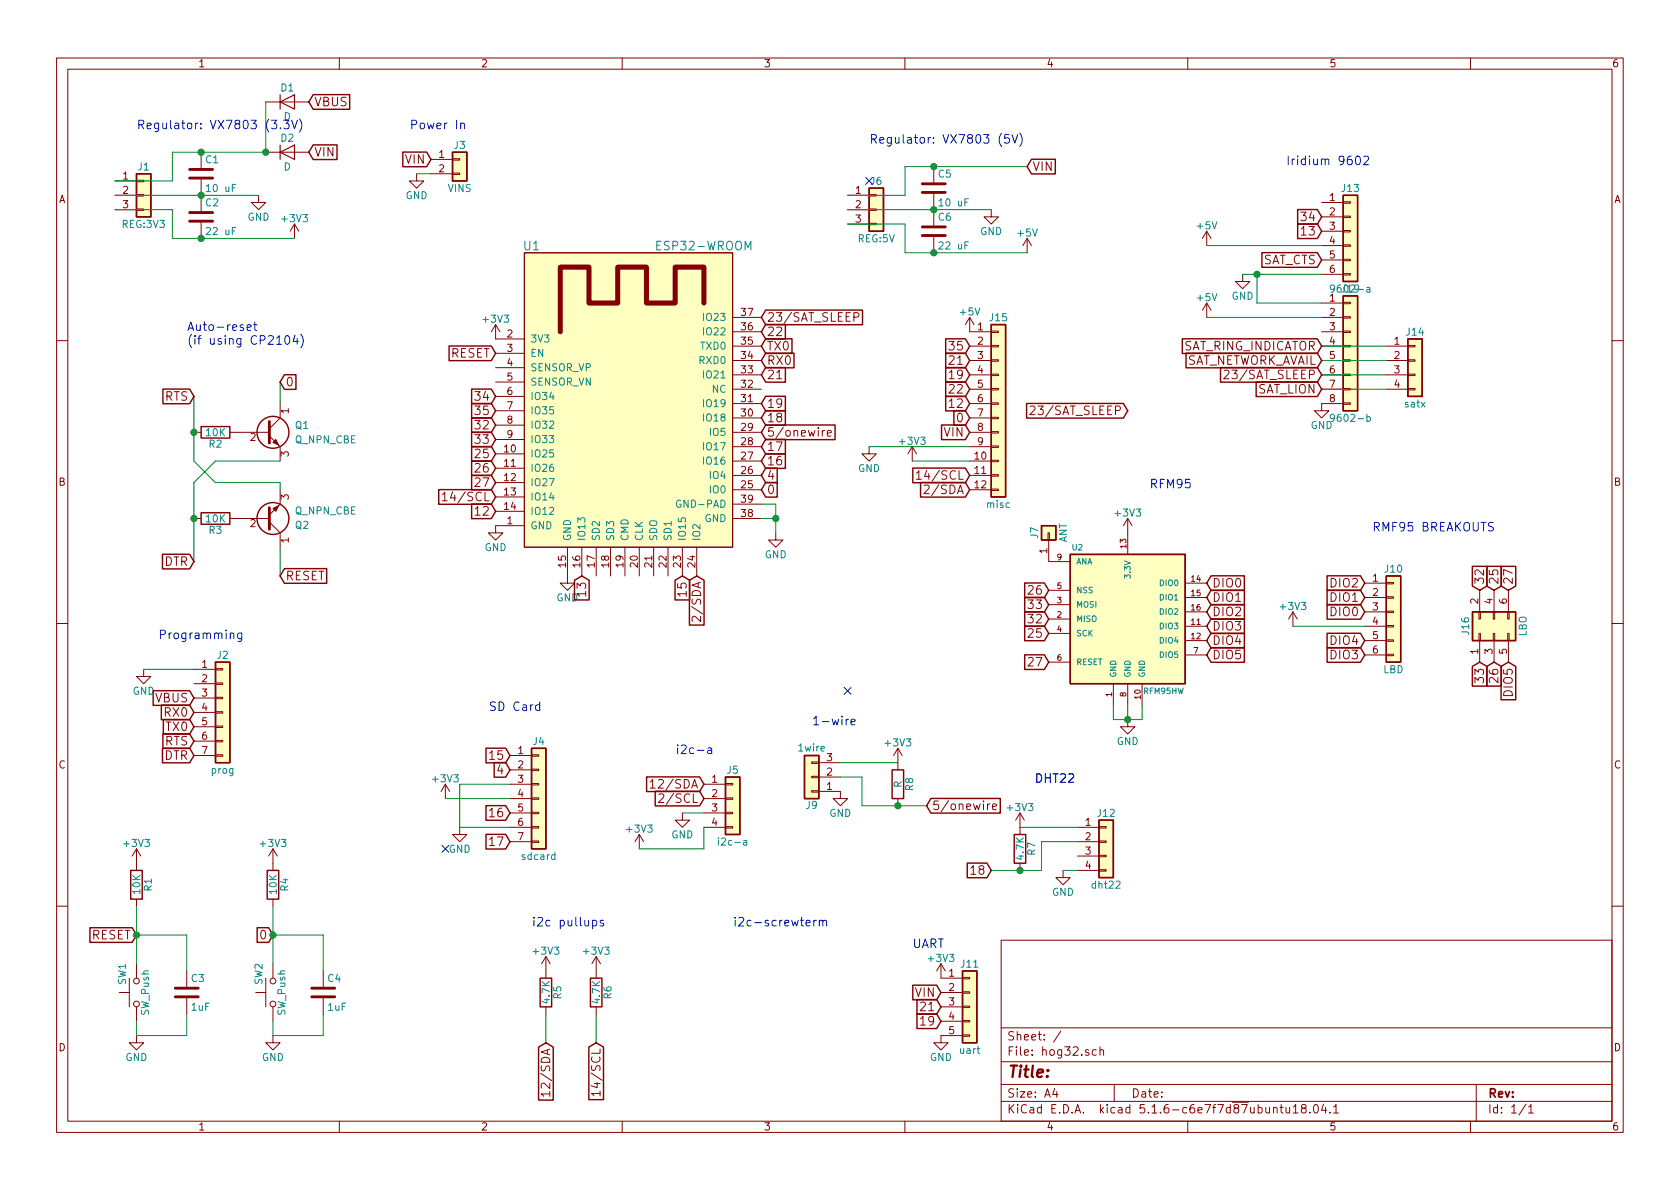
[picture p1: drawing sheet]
<svg xmlns="http://www.w3.org/2000/svg" width="297mm" height="210mm" viewBox="0 0 297 210" stroke-linecap="round" stroke-linejoin="round" font-family="sans-serif">
<g fill="none" stroke="#840000" stroke-width=".18">
<path d="M10 10.3h277v189.9h-277zM12 12.2h273v186.1h-273zM47 18h7.6M60 10.3v1.9M110 10.3v1.9M160 10.3v1.9M210 10.3v1.9M260 10.3v1.9M20.3 34.5h3.8M20.3 37.1h3.8M20.3 32h3.8M24.1 37h1.3v.2h-1.3z"/>
<path d="M24.1 34.4h1.3v.3h-1.3zM24.1 31.9h1.3v.2h-1.3zM35.6 26.9v2.8M35.6 31.7v5.6M35.6 39.4v2.8M45.7 34.5v1.3h1.3l-1.3 1.3-1.3-1.3h1.3M47 26.9h7.6M52.1 39.6l-.8 1.3M52.1 39.6v2.6M52.1 39.6l.7 1.3M73.7 30.7v1.3h1.2l-1.2 1.3-1.3-1.3h1.3M76.2 28.2h3.8"/>
<path d="M76.2 30.7h3.8M80 30.6h1.3v.3h-1.3zM80 28.1h1.3v.2h-1.3zM149.9 34.5h3.8M149.9 37.1h3.8M149.9 39.6h3.8M153.7 39.5h1.2v.2h-1.2zM153.7 37h1.2v.2h-1.2zM153.7 34.4h1.2v.3h-1.2zM165.1 29.5v2.8M165.1 34.3v5.6M175.3 37.1v1.2h1.2l-1.2 1.3-1.3-1.3h1.3"/>
<path d="M233.7 35.8h3.8M233.7 38.3h3.8M237.5 38.2h1.3v.3h-1.3zM237.5 35.7h1.3v.2h-1.3zM87.6 57.4v2.5h5.1M87.6 57.4l-.7 1.3M87.6 57.4l.8 1.3M92.7 44.7h36.8v52.1h-36.8zM129.5 56.1h5.1M129.5 58.7h5.1M151 56.1l.7-.1 .2-.2-.1-.4-.2-.1h-.6v1.5M165.1 41.9v2.8"/>
<path d="M171.4 56.1v2.6h3.9M171.4 56.1l-.7 1.3M171.4 56.1l.8 1.3M175.3 58.5h1.2v.3h-1.2zM181.6 42.2l-.8 1.2M181.6 42.2v2.5M181.6 42.2l.8 1.2M213.4 40.9l-.8 1.3M213.4 40.9v2.5M213.4 53.6v2.5M213.4 40.9l.7 1.3M213.4 53.6l-.8 1.3"/>
<path d="M213.4 53.6l.7 1.3M219.7 48.5v1.3h1.3l-1.3 1.2-1.3-1.2h1.3M233.7 40.9h3.8M233.7 43.4h3.8M233.7 46h3.8M233.7 48.5h3.8M233.7 53.6h3.8M233.7 56.1h3.8M233.7 58.7h3.8M237.5 48.4h1.3v.2h-1.3zM237.5 45.8h1.3v.3h-1.3zM237.5 43.3h1.3v.3h-1.3z"/>
<path d="M237.5 40.8h1.3v.2h-1.3zM237.5 58.5h1.3v.3h-1.3zM237.5 56h1.3v.3h-1.3zM237.5 53.5h1.3v.2h-1.3zM10 60.2h2M34.3 76.4h1.3M40.6 76.4h7M47.6 77.1l1.9 1.9v2.5M49.5 71.4v2.5l-1.9 1.9M87.6 62.5h5.1M87.6 65h5.1M87.6 67.6h5.1"/>
<path d="M87.6 70.1h5.1M87.6 72.6h5.1M87.6 75.2h5.1M87.6 77.7h5.1M129.5 61.2h5.1M129.5 63.7h5.1M129.5 66.3h5.1M129.5 68.8h5.1M129.5 71.4h5.1M129.5 73.9h5.1M129.5 76.4h5.1M129.5 79h5.1"/>
<path d="M145.8 76.1l-.4 .3M146.3 76.6l.7-.1-.1-.3-.4-.1-.2 .2v.8h.6M153.7 79v1.3h1.2l-1.2 1.2-1.3-1.2h1.3M161.3 79l-.8 1.3M161.3 79v2.5M161.3 79l.8 1.3M171.4 61.2h3.9M171.4 63.7h3.9M171.4 66.3h3.9M171.4 68.8h3.9M171.4 71.4h3.9M171.4 73.9h3.9"/>
<path d="M171.4 76.4h3.9M171.4 79h3.9M175.3 78.9h1.2v.2h-1.2zM175.3 76.3h1.2v.3h-1.2zM175.3 73.8h1.2v.2h-1.2zM175.3 71.2h1.2v.3h-1.2zM175.3 68.7h1.2v.3h-1.2zM175.3 66.2h1.2v.2h-1.2zM175.3 63.6h1.2v.3h-1.2zM175.3 61.1h1.2v.2h-1.2zM182.1 71.9l.6-.1 .2 .1 .1 .3-.9 1.1h.9M216.4 65.6l.6-.1 .2 .1 .1 .3-.9 1.1h.9"/>
<path d="M233.7 61.2h3.8M233.7 63.7h3.8M233.7 66.3h3.8M233.7 68.8h3.8M237.5 71.2h1.3v.3h-1.3zM237.5 68.7h1.3v.3h-1.3zM237.5 66.2h1.3v.2h-1.3zM237.5 63.6h1.3v.3h-1.3zM237.5 61.1h1.3v.2h-1.3zM237.5 71.4h-3.8v1.2h1.2l-1.2 1.3-1.3-1.3h1.3M245.1 61.2h3.8M245.1 63.7h3.8"/>
<path d="M245.1 66.3h3.8M245.1 68.8h3.8M248.9 68.7h1.3v.3h-1.3zM248.9 66.2h1.3v.2h-1.3zM248.9 63.6h1.3v.3h-1.3zM248.9 61.1h1.3v.2h-1.3zM285 60.2h2M34.3 91.7h1.3M40.6 91.7h7M47.6 92.3l1.9 1.9v2.6M49.5 86.6v2.5l-1.9 2M78.2 87.5l.4-.5v1.6"/>
<path d="M78.2 88.6h.9M87.6 80.3h5.1M87.6 82.8h5.1M87.6 85.3h5.1M87.6 87.9h5.1M87.6 90.4h5.1M92.7 93h-5.1v1.2h1.3l-1.3 1.3-1.2-1.3h1.2M100.3 96.8v6.3h1.3l-1.3 1.3-1.2-1.3h1.2M102.9 96.8v5M105.4 96.8v5M107.9 96.8v5M110.5 96.8v5"/>
<path d="M113 96.8v5M115.6 96.8v5M118.1 96.8v5M120.6 96.8v5M123.2 96.8v5M129.5 81.5h5.1M129.5 84.1h5.1M129.5 86.6h5.1M129.5 91.7h5.1M129.5 89.1h5.1M137.2 94.2v1.3h1.2l-1.2 1.3-1.3-1.3h1.3M162 83.7l.5-.5v1.6"/>
<path d="M162 84.8h.9M163.4 85.9l.6-.1 .2 .1 .1 .3-1 1.1h1M171.4 81.5h3.9M171.4 84.1h3.9M171.4 86.6h3.9M175.3 86.5h1.2v.2h-1.2zM175.3 83.9h1.2v.3h-1.2zM175.3 81.4h1.2v.3h-1.2zM185.3 94.2h.2v1.3h-.2zM185.4 95.5v3.8h3.8M199.4 91.7l-.8 1.3M199.4 91.7v6.3"/>
<path d="M199.4 91.7l.8 1.3M10 110.3h2M25.4 118.4v1.2h1.3l-1.3 1.3-1.3-1.3h1.3M34.3 118.4h3.8M38.1 118.2h1.3v.3h-1.3zM123.9 109v1l-1.1-1-.3 .1-.1 .2 .1 .6M185.4 109.5h3.8M185.4 106.9h3.8M185.4 112h3.8M185.4 104.4h3.8M185.4 117.1h3.8M209.5 103.1h3.9"/>
<path d="M209.5 105.7h3.9M209.5 108.2h3.9M209.5 110.7h3.9M209.5 113.3h3.9M209.5 115.8h3.9M228.6 108.2l-.8 1.3M228.6 108.2v2.5M228.6 108.2l.8 1.3M241.3 103.1h3.8M241.3 105.7h3.8M241.3 108.2h3.8M241.3 110.7h3.8"/>
<path d="M241.3 113.3h3.8M241.3 115.8h3.8M245.1 115.7h1.3v.2h-1.3zM245.1 113.2h1.3v.2h-1.3zM245.1 110.6h1.3v.3h-1.3zM245.1 108.1h1.3v.2h-1.3zM245.1 105.5h1.3v.3h-1.3zM245.1 103h1.3v.2h-1.3zM261.5 112h.2v1.3h-.2zM261.5 108.2h.2v1.3h-.2zM261.6 104.4v3.8M261.6 113.3v3.8"/>
<path d="M264 112h.3v1.3h-.3zM264 108.2h.3v1.3h-.3zM264.2 104.4v3.8M264.2 113.3v3.8M266.6 112h.2v1.3h-.2zM266.6 108.2h.2v1.3h-.2zM266.7 104.4v3.8M266.7 113.3v3.8M285 110.3h2M34.3 133.6h3.8M34.3 120.9h3.8M34.3 123.4h3.8"/>
<path d="M34.3 126h3.8M34.3 128.5h3.8M34.3 131.1h3.8M38.1 133.5h1.3v.2h-1.3zM38.1 130.9h1.3v.3h-1.3zM38.1 128.4h1.3v.2h-1.3zM38.1 125.9h1.3v.2h-1.3zM38.1 123.3h1.3v.3h-1.3zM38.1 120.8h1.3v.2h-1.3zM78.7 138.7l-.7 1.2M78.7 138.7v2.5M78.7 138.7l.8 1.2"/>
<path d="M90.2 138.7h3.8M90.2 133.6h3.8M90.2 136.1h3.8M94 138.6h1.2v.2h-1.2zM94 136h1.2v.3h-1.2zM94 133.5h1.2v.2h-1.2zM115 138.3l.4-.5v1.6M115 139.4h.8M124.5 138.7h3.8M128.3 138.6h1.2v.2h-1.2zM143.5 134.7h1.3v.3h-1.3zM143.5 137.3h1.3v.2h-1.3z"/>
<path d="M143.5 139.8h1.3v.3h-1.3zM144.8 139.9h3.8v1.3h1.3l-1.3 1.3-1.3-1.3h1.3M144.8 137.4h3.8M144.8 134.9h3.8M158.7 132.3l-.7 1.3M158.7 132.3v3.8M158.7 132.3l.8 1.3M196.8 120.9v3.8M199.4 127.2v1.3h1.3l-1.3 1.3-1.3-1.3h1.3M199.4 120.9v3.8M201.9 120.9v3.8M24.1 150.1v3.8"/>
<path d="M24.1 159v1.3M24.1 150.1l-.7 1.3M24.1 150.1l.8 1.3M48.3 150.1l-.8 1.3M48.3 150.1v3.8M48.3 159v1.3M48.3 150.1l.7 1.3M81.3 146.3v1.3h1.2l-1.2 1.2-1.3-1.2h1.3M90.2 146.3h3.8M90.2 148.8h3.8M90.2 141.2h3.8M90.2 143.8h3.8"/>
<path d="M94 148.7h1.2v.3h-1.2zM94 146.2h1.2v.2h-1.2zM94 143.6h1.2v.3h-1.2zM94 141.1h1.2v.2h-1.2zM113 147.6l-.7 1.2M113 147.6v2.5M113 147.6l.8 1.2M116.5 140.5l.6-.1 .2 .1 .1 .3-1 1.1h1M120.6 143.8v1.2h1.3l-1.3 1.3-1.2-1.3h1.2M124.5 146.3h3.8M124.5 141.2h3.8M124.5 143.8h3.8"/>
<path d="M128.3 146.2h1.2v.2h-1.2zM128.3 143.6h1.2v.3h-1.2zM128.3 141.1h1.2v.2h-1.2zM158.7 141.2v1.3M175 142.2l-.4 .2M175.5 142.7l.7-.2-.1-.3h-.4l-.2 .2v.7h.6M180.3 143.8v3.8M180.3 152.6v1.3M180.3 143.8l-.7 1.2M180.3 143.8l.8 1.2M188 153.9v1.3h1.2l-1.2 1.3-1.3-1.3h1.3M190.5 146.3h3.8"/>
<path d="M190.5 148.8h3.8M190.5 151.4h3.8M190.5 153.9h3.8M194.3 153.8h1.3v.2h-1.3zM194.3 151.3h1.3v.2h-1.3zM194.3 148.7h1.3v.3h-1.3zM194.3 146.2h1.3v.2h-1.3zM10 160.2h2M21.1 175.5h1.8M22.9 173v5M24.1 170.4v2.6M24.1 178v2.6"/>
<path d="M33 171.7v2.8M33 176.5v2.8M45.2 175.5h1.8M47 173v5M48.3 170.4v2.6M48.3 178v2.6M57.1 171.7v2.8M57.1 176.5v2.8M96.5 169.2v3.8M96.5 178v1.3M96.5 169.2l-.7 1.2M96.5 169.2l.8 1.2"/>
<path d="M105.4 169.2v3.8M105.4 178v1.3M105.4 169.2l-.8 1.2M105.4 169.2l.8 1.2M166.4 170.4l-.8 1.3M166.4 170.4v2.6h3.8M166.4 170.4l.7 1.3M166.4 175.5h3.8M166.4 178h3.8M170.2 177.9h1.2v.3h-1.2zM170.2 175.4h1.2v.2h-1.2zM170.2 172.8h1.2v.3h-1.2z"/>
<path d="M177 166.3h108v32h-108zM285 160.2h2M24.1 183.1v1.3h1.3l-1.3 1.3-1.2-1.3h1.2M48.3 183.1v1.3h1.2l-1.2 1.3-1.3-1.3h1.3M60 198.3v1.9M97.2 193.4h-1.5l.4 .5M97.2 193v.9M106.1 193.4h-1.5l.4 .4M106.1 192.9v.9M110 198.3v1.9M160 198.3v1.9M166.4 180.6h3.8"/>
<path d="M170.2 183h1.2v.3h-1.2zM170.2 180.5h1.2v.2h-1.2zM170.2 183.1h-3.8v1.3h1.2l-1.2 1.3-1.3-1.3h1.3M177 194.8h108M177 191.8h108M177 187.8h108M177 181.8h108M186.5 192.5l-.4 1h1M186.8 193v1M187.6 182.3l-1.3 2M193.8 185.7l-.4-.1-.3 .3 .1 .6 .2 .1 .4-.1M194.5 185.7l.2-.1 .3 .1 .1 .9"/>
<path d="M194.5 185.1v1.5M197 191.8v3M210 198.3v1.9M225.2 196l.2-.2 .3 .1 .1 .9M226.3 195.8h.6M226.5 195.3v1.3l.4 .2M227.4 195.8l.1 .9 .3 .1 .2-.1M228 195.8v1M228.7 195.8l.4-.5v1.5M228.7 196.8h.8M230.4 196l-.3-.2v-.3a.48 .48 0 0 1 .8 0l-.1 .4-.7 .2v.4l.3 .3h.3l.2-.3v-.4l-.2-.1M231.6 196.7v.1"/>
<path d="M232.4 195.4l.2-.1a.8 .8 0 0 1 .5 .8 .8 .8 0 0 1-.5 .7 1 1 0 0 1-.2-1.4zM234 195.2l-.3 1.1h.9M234.4 195.8v1M235.2 196.7v.1M235.8 195.8l.4-.5v1.5M235.8 196.8h.9M260 198.3v1.9M261 191.8v6.5M269.8 195.2l-1.2 2M270.3 195.8l.4-.5v1.5M270.3 196.8h.8"/>
<circle cx="24.1" cy="173.5" r=".51"/>
<circle cx="24.1" cy="177.5" r=".51"/>
<circle cx="48.3" cy="173.5" r=".51"/>
<circle cx="48.3" cy="177.5" r=".51"/>
</g>
<g fill="#ffffc2" stroke="#ffffc2" stroke-width=".18">
<path d="M184.1 93h2.6v2.5h-2.6z"/>
<path d="M80 26.9h2.5v5.1h-2.5z"/>
<path d="M194.3 145h2.5v10.2h-2.5z"/>
<path d="M142.2 133.6h2.6v7.6h-2.6z"/>
<path d="M128.3 137.4h2.5v10.2h-2.5z"/>
<path d="M94 132.3h2.5v17.8h-2.5z"/>
<path d="M260.3 108.2h7.7v5.1h-7.7z"/>
<path d="M245.1 101.8h2.5v15.3h-2.5z"/>
<path d="M237.5 34.5h2.5v15.3h-2.5z"/>
<path d="M237.5 52.3h2.5v20.3h-2.5z"/>
<path d="M170.2 171.7h2.5v12.7h-2.5z"/>
<path d="M175.3 57.4h2.5v30.5h-2.5z"/>
<path d="M248.9 59.9h2.6v10.2h-2.6z"/>
<path d="M92.7 44.7h36.8v52.1h-36.8z"/>
<path d="M153.7 33.3h2.5v7.6h-2.5z"/>
<path d="M38.1 117.1h2.5v17.8h-2.5z"/>
<path d="M24.1 30.7h2.6v7.6h-2.6z"/>
<path d="M189.2 98h20.3v22.9h-20.3z"/>
</g>
<g fill="none" stroke="#840000" stroke-width=".25">
<path d="M55.4 16.7h6.4v2.6h-6.4l-.8-1.3zM24.1 30.7h2.6v7.6h-2.6zM55.4 25.6h4.2v2.6h-4.2l-.8-1.3zM71.2 26.9h4.2l.8 1.3-.8 1.3h-4.2zM80 26.9h2.5v5.1h-2.5zM153.7 33.3h2.5v7.6h-2.5zM182.4 28.2h4.2v2.6h-4.2l-.8-1.3zM229.4 39.6h3.5l.8 1.3-.8 1.3h-3.5zM229.4 37.1h3.5l.8 1.2-.8 1.3h-3.5zM237.5 34.5h2.5v15.3h-2.5zM135.4 54.8h17.1v2.6h-17.1l-.8-1.3zM135.4 57.4h3.5v2.6h-3.5l-.8-1.3z"/>
<path d="M135.4 59.9h4.6v2.6h-4.6l-.8-1.3zM167.2 59.9h3.5l.7 1.3-.7 1.3h-3.5zM175.3 57.4h2.5v30.5h-2.5zM209 59.9h23.9l.8 1.3-.8 1.3h-23.9zM223.1 44.7h9.8l.8 1.3-.8 1.3h-9.8zM237.5 52.3h2.5v20.3h-2.5zM248.9 59.9h2.6v10.2h-2.6zM28.8 68.8h4.7l.8 1.3-.8 1.3h-4.7zM35.6 75.4h5v2.1h-5zM50.3 66.3h2v2.6h-2l-.8-1.3zM79.4 61.2h7.5l.7 1.3-.7 1.3h-7.5zM83.4 79h3.5l.7 1.3-.7 1.3h-3.5z"/>
<path d="M83.4 76.4h3.5l.7 1.3-.7 1.3h-3.5zM83.4 73.9h3.5l.7 1.3-.7 1.3h-3.5zM83.4 71.3h3.5l.7 1.3-.7 1.3h-3.5zM83.4 68.8h3.5l.7 1.3-.7 1.3h-3.5zM135.4 62.5h5v2.5h-5l-.8-1.3zM135.4 72.6h3.5v2.6h-3.5l-.8-1.3zM135.4 70.1h3.5v2.6h-3.5l-.8-1.3zM135.4 65h3.5v2.6h-3.5l-.8-1.3zM135.4 77.7h3.5v2.6h-3.5l-.8-1.3zM135.4 75.2h12.3v2.5h-12.3l-.8-1.3zM166.5 75.2h4.2l.7 1.2-.7 1.3h-4.2zM167.2 67.5h3.5l.7 1.3-.7 1.3h-3.5z"/>
<path d="M167.2 70.1h3.5l.7 1.3-.7 1.3h-3.5zM167.2 65h3.5l.7 1.3-.7 1.3h-3.5zM167.2 62.5h3.5l.7 1.2-.7 1.3h-3.5zM168.7 72.6h2l.7 1.3-.7 1.3h-2zM181.5 71.3h17.1l.8 1.3-.8 1.3h-17.1zM209.7 62.5h23.2l.8 1.2-.8 1.3h-23.2zM215.8 65h17.1l.8 1.3-.8 1.3h-17.1zM222.1 67.5h10.8l.8 1.3-.8 1.3h-10.8zM28.7 98h4.8l.8 1.3-.8 1.3h-4.8zM35.6 90.7h5v2h-5zM77.6 86.6h9.3l.7 1.3-.7 1.3h-9.3zM83.4 89.1h3.5l.7 1.3-.7 1.3h-3.5z"/>
<path d="M83.4 84h3.5l.7 1.3-.7 1.3h-3.5zM83.4 81.5h3.5l.7 1.3-.7 1.3h-3.5zM135.4 85.3h2v2.6h-2l-.8-1.3zM135.4 82.8h2v2.6h-2l-.8-1.3zM135.4 80.2h3.5v2.6h-3.5l-.8-1.3zM161.4 82.8h9.3l.7 1.3-.7 1.3h-9.3zM162.8 85.3h7.9l.7 1.3-.7 1.3h-7.9zM184.1 93h2.6v2.5h-2.6zM189.2 98h20.3v22.9h-20.3zM38.1 117.1h2.5v17.8h-2.5zM50.3 100.6h7.5v2.5h-7.5l-.8-1.3zM101.6 102.6l1.3-.8 1.3 .8v3.5h-2.6z"/>
<path d="M119.4 102.6l1.2-.8 1.3 .8v3.5h-2.5zM121.9 102.6l1.3-.8 1.3 .8v7.9h-2.6zM181.2 103.1h3.5l.7 1.3-.7 1.3h-3.5zM181.2 105.6h3.5l.7 1.3-.7 1.3h-3.5zM181.2 108.2h3.5l.7 1.3-.7 1.3h-3.5zM181.2 110.7h3.5l.7 1.3-.7 1.3h-3.5zM181.2 115.8h3.5l.7 1.3-.7 1.3h-3.5zM214.1 114.5h5.9v2.6h-5.9l-.7-1.3zM214.1 112h5.9v2.6h-5.9l-.7-1.3zM214.1 109.4h5.9v2.6h-5.9l-.7-1.3zM214.1 106.9h5.9v2.6h-5.9l-.7-1.3zM214.1 104.4h5.9v2.6h-5.9l-.7-1.3z"/>
<path d="M214.1 101.8h5.9v2.6h-5.9l-.7-1.3zM234.6 114.5h5.9l.8 1.3-.8 1.3h-5.9zM234.6 106.9h5.9l.8 1.3-.8 1.3h-5.9zM234.6 101.8h5.9l.8 1.3-.8 1.3h-5.9zM234.6 104.4h5.9l.8 1.3-.8 1.3h-5.9zM234.6 112h5.9l.8 1.3-.8 1.3h-5.9zM245.1 101.8h2.5v15.3h-2.5zM260.3 100.1h2.6v3.5l-1.3 .8-1.3-.8zM260.3 117.9l1.3-.8 1.3 .8v3.4h-2.6zM260.3 108.2h7.7v5.1h-7.7zM262.9 100.1h2.6v3.5l-1.3 .8-1.3-.8zM262.9 117.9l1.3-.8 1.3 .8v3.4h-2.6z"/>
<path d="M265.4 100.1h2.6v3.5l-1.3 .8-1.3-.8zM265.4 117.9l1.3-.8 1.3 .8v5.8h-2.6zM27.1 122.1h6.4l.8 1.3-.8 1.3h-6.4zM28.5 124.7h5l.8 1.3-.8 1.3h-5zM28.7 132.3h4.8l.8 1.3-.8 1.3h-4.8zM28.8 129.8h4.7l.8 1.3-.8 1.3h-4.7zM28.9 127.2h4.6l.8 1.3-.8 1.3h-4.6zM85.9 132.3h3.5l.8 1.3-.8 1.3h-3.5zM87.4 134.8h2l.8 1.3-.8 1.3h-2zM94 132.3h2.5v17.8h-2.5zM114.3 137.4h9.4l.8 1.3-.8 1.3h-9.4zM115.8 139.9h7.9l.8 1.3-.8 1.3h-7.9z"/>
<path d="M128.3 137.4h2.5v10.2h-2.5zM142.2 133.6h2.6v7.6h-2.6zM157.7 136.1h2.1v5.1h-2.1zM23.1 153.9h2v5.1h-2zM47.2 153.9h2.1v5.1h-2.1zM85.9 147.5h3.5l.8 1.3-.8 1.3h-3.5zM85.9 142.5h3.5l.8 1.3-.8 1.3h-3.5zM164.6 141.2h12.3v2.6h-12.3l-.8-1.3zM171 152.6h3.5l.8 1.3-.8 1.3h-3.5zM179.3 147.6h2.1v5h-2.1zM194.3 145h2.5v10.2h-2.5zM15.9 164.1h7.5l.7 1.2-.7 1.3h-7.5z"/>
<path d="M45.5 164.1h2l.8 1.2-.8 1.3h-2zM95.5 173h2v5h-2zM104.4 173h2v5h-2zM161.4 174.2h4.2l.8 1.3-.8 1.3h-4.2zM162.1 179.3h3.5l.8 1.3-.8 1.3h-3.5zM162.1 176.8h3.5l.8 1.2-.8 1.3h-3.5zM170.2 171.7h2.5v12.7h-2.5zM95.2 185.2l1.3-.8 1.3 .8v9.3h-2.6zM104.1 185.2l1.3-.8 1.3 .8v9.3h-2.6z"/>
<circle cx="48.3" cy="76.4" r="2.82"/>
<circle cx="48.3" cy="91.7" r="2.82"/>
</g>
<path d="M49.5 18l2.6-1.2v2.5zM49.5 16.8v2.5M49.5 26.9l2.6-1.3v2.6zM49.5 25.6v2.6" fill="none" stroke="#840000" stroke-width=".2"/>
<path d="M235.9 50.9l-.2 .3-.4-.1-.1-.2 .1-.4 .4-.1 .2 .1a.87 .87 0 0 1-.3 1.2h-.3M237 50.4l-.3 .1a.87 .87 0 0 0 0 1.2l.4-.2v-.5l-.4-.1-.3 .2M240.1 51.2h1M241.7 50.9h.5v.8M242.2 51.1l-.4 .1-.2 .2 .1 .2h.5M235.9 73.8l-.2 .2h-.4l-.1-.2 .1-.5 .4-.1 .2 .2a.87 .87 0 0 1-.3 1.1h-.3M241.7 73.7h.3l.3 .2-.1 .6h-.5M120.3 88.5a.59 .59 0 0 0-.7 .6 .59 .59 0 0 0 .7 .6l.1-.5h-.3M127 148.2v.1M127 148.6v.8M131.5 148.7h.5v.7M132 148.9l-.4 .1-.2 .1 .1 .3h.5" fill="none" stroke="#008484" stroke-width=".18"/>
<g fill="none" stroke="#840000" stroke-width=".51">
<path d="M33.5 39.1h4.1M33.5 37.6h4.1M33.5 31.5h4.1M33.5 30h4.1M163.1 34h4M163.1 32.5h4M163.1 41.7h4M163.1 40.1h4M47.6 74.5v3.9M47.6 89.8v3.8M31 176.3h4.1M31 174.7h4.1"/>
<path d="M55.1 176.3h4.1M55.1 174.7h4.1"/>
</g>
<path d="M124.5 53.6v-6.4h-5.1v6.4h-5.1v-6.4h-5.1v6.4h-5.1v-6.4h-5v11.5" fill="none" stroke="#840000" stroke-width=".89"/>
<g fill="#840000" stroke="#840000" stroke-width=".18">
<path d="M48.8 77.7l.5 1-1-.5z"/>
<path d="M48.3 89.9l1-.5-.5 1z"/>
</g>
<g fill="none" stroke="#008400" stroke-width=".18">
<path d="M47 18v8.9h-16.5v5.1h-10.2M20.3 37.1h10.2v5.1h21.6M20.3 34.5h25.4M73.7 30.7h2.5M149.9 37.1h25.4M149.9 39.6h10.1v5.1h21.6M181.6 29.5h-21.6v5h-10.1M213.4 43.4h20.3M213.4 56.1h20.3M219.7 48.5h14M222.2 48.5v5.1h11.5M34.3 70.1v11.4l3.8 3.8h11.4v1.3"/>
<path d="M49.5 67.6v3.8M153.7 79h17.7M233.7 68.8h11.4M233.7 66.3h11.4M233.7 63.7h11.4M233.7 61.2h11.4M49.5 81.5h-11.4l-3.8 3.8v14M49.5 96.8v5M134.6 91.7h2.6M134.6 89.1h2.6v5.1M161.3 81.5h10.1M25.4 118.4h8.9"/>
<path d="M228.6 110.7h12.7M90.2 138.7h-8.9v7.6h8.9M148.6 137.4h3.8v5.1h11.4M148.6 134.9h10.1M196.8 124.7v2.5h5.1v-2.5M199.4 124.7v2.5M78.7 141.2h11.5M120.6 143.8h3.9M124.5 146.3v3.8h-11.5M180.3 146.3h10.2M188 153.9h2.5M190.5 148.8h-6.4v5.1h-8.8"/>
<path d="M24.1 165.3h8.9v6.4M24.1 160.3v10.1M33 179.3v3.8h-8.9v-2.5M48.3 165.3h8.8v6.4M48.3 160.3v10.1M57.1 179.3v3.8h-8.8v-2.5M96.5 179.3v5.1M105.4 179.3v5.1"/>
</g>
<g fill="none" stroke="#0000c2" stroke-width=".18">
<path d="M49.6 22.6v.2M50.2 21.3h.9l-.5 .5 .5 .2v.6l-.3 .2h-.4l-.2-.2M51.6 21.3l.5 1.5 .5-1.5M52.9 21a1.78 1.78 0 0 1 0 2.4M81.5 21.9l.2-.1h.3l.1 1M81.5 21.8v1M177.1 23.6a1.7 1.7 0 0 0 0 2.3M178.4 23.8h-.7l-.1 .7 .2-.1h.5l.2 .3-.1 .5-.2 .1h-.4l-.2-.1M178.9 23.8l.5 1.5 .5-1.5M180.3 23.6a1.78 1.78 0 0 1 0 2.3M239.8 27.7l.2-.1a.82 .82 0 0 1 .6 .6 .82 .82 0 0 1-.3 .9h-.1a.84 .84 0 0 1-.4-1.4zM241.1 27.7l.6-.1 .2 .1 .1 .3-1 1.1h1"/>
<path d="M43.7 57.9l.7-.1-.1-.3-.4-.1-.2 .2 .1 .8h.5M44.8 57.4h.6M45.1 56.9v1.3l.3 .2M50.5 59.5l.2-.1a.82 .82 0 0 1 .6 .6 .82 .82 0 0 1-.3 .8l-.3 .1-.3-.3v-.7zM52.2 59.3l-.4 1.1h1M52.5 59.9v1M53.2 59.1a1.78 1.78 0 0 1 0 2.4M264 92.5l-.5-.1-.3 .3v.3l.8 .3v.4a.62 .62 0 0 1-.8 .1M40.7 112.1l.2-.2 .4 .1 .1 .9M42.7 111.9v1.3l-.3 .3-.3-.1M42.7 112l-.4-.1-.3 .3v.4l.2 .3h.5M95.4 124.7l-.4-.1-.2 .2v.7a.48 .48 0 0 0 .6 .1"/>
<path d="M95.4 124.1v1.5M125.2 132.3h.6v1M125.8 132.6l-.5 .1a.3 .3 0 0 0-.2 .3 .3 .3 0 0 0 .2 .3l.5-.1M150 127.2h-.3l-.1 .3M150.5 127.7l.7-.2-.1-.3h-.4l-.2 .2v.7h.6M104.8 162.8l.4-.1 .3 .3v.4l-.1 .3h-.6M104.8 162.7v1.6M106.7 162.8l-.4-.1-.2 .2 .1 .3 .5 .1v.4h-.6M143.9 162.7v1M144.3 162.7l-.3 .1-.1 .2M144.9 162.9l.2-.2 .3 .1 .1 .9M144.9 162.7v1"/>
<path d="M145.5 162.9a.36 .36 0 0 1 .3-.2 .36 .36 0 0 1 .4 .2v.8"/>
</g>
<g fill="#008400" stroke="#008400" stroke-width=".25">
<circle cx="222.3" cy="48.5" r=".51"/>
<circle cx="24.1" cy="165.3" r=".51"/>
<circle cx="48.3" cy="165.3" r=".51"/>
<circle cx="180.3" cy="153.9" r=".51"/>
<circle cx="165.1" cy="29.5" r=".51"/>
<circle cx="34.3" cy="91.7" r=".51"/>
<circle cx="165.1" cy="44.7" r=".51"/>
<circle cx="47" cy="26.9" r=".51"/>
<circle cx="34.3" cy="76.4" r=".51"/>
<circle cx="199.4" cy="127.2" r=".51"/>
<circle cx="137.2" cy="91.7" r=".51"/>
<circle cx="35.6" cy="42.2" r=".51"/>
<circle cx="35.6" cy="26.9" r=".51"/>
<circle cx="158.8" cy="142.5" r=".51"/>
<circle cx="165.1" cy="37.1" r=".51"/>
<circle cx="35.6" cy="34.5" r=".51"/>
</g>
<path d="M153.1 31.4l1.2 1.2M154.3 31.4l-1.2 1.2M149.3 121.6l1.2 1.2M150.5 121.6l-1.2 1.2M78.1 149.5l1.2 1.2M79.3 149.5l-1.2 1.2" fill="none" stroke="#000084" stroke-width=".18"/>
<text font-size="2.8" fill="#840000" x="178" y="190.5">Title:</text>
<g font-size="2.1" fill="#0000c2">
<text x="24.1" y="22.9">Regulator: VX7803 (3.3V)</text>
<text x="72.4" y="22.9">Power In</text>
<text x="153.7" y="25.4">Regulator: VX7803 (5V)</text>
<text x="227.3" y="29.2">Iridium 9602</text>
<text x="33" y="58.5">Auto-reset</text>
<text x="33" y="61">(if using CP2104)</text>
<text x="203.2" y="86.4">RFM95</text>
<text x="242.6" y="94">RMF95 BREAKOUTS</text>
<text x="27.9" y="113">Programming</text>
<text x="86.4" y="125.7">SD Card</text>
<text x="143.5" y="128.3">1-wire</text>
<text x="119.4" y="133.3">i2c-a</text>
<text x="182.9" y="138.4">DHT22</text>
<text x="94" y="163.8">i2c pullups</text>
<text x="129.5" y="163.8">i2c-screwterm</text>
<text x="161.3" y="167.6">UART</text>
</g>
<g font-size="2.1" fill="#840000">
<text x="55.5" y="18.8">VBUS</text>
<text x="55.5" y="27.7">VIN</text>
<text x="71.8" y="29">VIN</text>
<text x="182.5" y="30.2">VIN</text>
<text x="230.4" y="41.7">13</text>
<text x="230.4" y="39.1">34</text>
<text x="223.1" y="46.7">SAT_CTS</text>
<text x="135.5" y="56.9">23/SAT_SLEEP</text>
<text x="135.5" y="59.4">22</text>
<text x="79.6" y="63.2">RESET</text>
<text x="135.5" y="64.5">RX0</text>
<text x="135.5" y="62">TX0</text>
<text x="168.2" y="64.5">21</text>
<text x="168.2" y="62">35</text>
<text x="208.8" y="64.5">SAT_NETWORK_AVAIL</text>
<text x="209.1" y="62">SAT_RING_INDICATOR</text>
<text x="29.1" y="70.9">RTS</text>
<text x="50.4" y="68.3">0</text>
<text x="84.4" y="70.9">34</text>
<text x="135.5" y="67.1">21</text>
<text x="168.2" y="69.6">22</text>
<text x="168.2" y="67.1">19</text>
<text x="217.4" y="67.1">23/SAT_SLEEP</text>
<text x="222.3" y="69.6">SAT_LION</text>
<text x="84.4" y="75.9">32</text>
<text x="84.4" y="73.4">35</text>
<text x="135.5" y="74.7">18</text>
<text x="135.5" y="72.1">19</text>
<text x="135.5" y="77.2">5/onewire</text>
<text x="167" y="77.2">VIN</text>
<text x="168.2" y="72.1">12</text>
<text x="169.4" y="74.7">0</text>
<text x="183.1" y="73.4">23/SAT_SLEEP</text>
<text x="84.4" y="83.6">26</text>
<text x="84.4" y="81">25</text>
<text x="84.4" y="78.5">33</text>
<text x="135.5" y="82.3">16</text>
<text x="135.5" y="79.8">17</text>
<text x="79.5" y="88.6">14/SCL</text>
<text x="84.4" y="86.1">27</text>
<text x="135.5" y="87.4">0</text>
<text x="135.5" y="84.8">4</text>
<text x="163.3" y="84.8">14/SCL</text>
<text x="164.3" y="87.4">2/SDA</text>
<text x="84.4" y="91.2">12</text>
<text x="29" y="100.1">DTR</text>
<text x="50.4" y="102.6">RESET</text>
<text x="103.6" y="105.1" transform="rotate(-90 103.6 105.1)">13</text>
<text x="121.4" y="105.1" transform="rotate(-90 121.4 105.1)">15</text>
<text x="182.1" y="105.2">26</text>
<text x="182.1" y="107.7">33</text>
<text x="214.3" y="106.4">DIO1</text>
<text x="214.3" y="103.9">DIO0</text>
<text x="235.4" y="103.9">DIO2</text>
<text x="235.4" y="106.4">DIO1</text>
<text x="262.4" y="103.5" transform="rotate(-90 262.4 103.5)">32</text>
<text x="264.9" y="103.5" transform="rotate(-90 264.9 103.5)">25</text>
<text x="267.5" y="103.5" transform="rotate(-90 267.5 103.5)">27</text>
<text x="124" y="109" transform="rotate(-90 124 109)">2/SDA</text>
<text x="182.1" y="110.2">32</text>
<text x="182.1" y="112.8">25</text>
<text x="214.3" y="111.5">DIO3</text>
<text x="214.3" y="109">DIO2</text>
<text x="235.4" y="109">DIO0</text>
<text x="182.1" y="117.9">27</text>
<text x="214.3" y="116.6">DIO5</text>
<text x="214.3" y="114">DIO4</text>
<text x="235.4" y="116.6">DIO3</text>
<text x="235.4" y="114">DIO4</text>
<text x="27.5" y="124.2">VBUS</text>
<text x="262.4" y="120.4" transform="rotate(-90 262.4 120.4)">33</text>
<text x="264.9" y="120.4" transform="rotate(-90 264.9 120.4)">26</text>
<text x="267.5" y="123" transform="rotate(-90 267.5 123)">DIO5</text>
<text x="29.1" y="131.8">RTS</text>
<text x="29.2" y="126.7">RX0</text>
<text x="29.5" y="129.3">TX0</text>
<text x="29" y="134.4">DTR</text>
<text x="86.9" y="134.4">15</text>
<text x="88.1" y="136.9">4</text>
<text x="116.1" y="139.4">12/SDA</text>
<text x="117.5" y="142">2/SCL</text>
<text x="164.7" y="143.3">5/onewire</text>
<text x="86.9" y="149.6">17</text>
<text x="86.9" y="144.5">16</text>
<text x="172" y="154.7">18</text>
<text x="16.1" y="166.1">RESET</text>
<text x="46.2" y="166.1">0</text>
<text x="161.9" y="176.3">VIN</text>
<text x="163.1" y="178.8">21</text>
<text x="163.1" y="181.4">19</text>
<text x="178" y="184">Sheet: /</text>
<text x="178" y="186.7">File: hog32.sch</text>
<text x="97.3" y="192.8" transform="rotate(-90 97.3 192.8)">12/SDA</text>
<text x="106.2" y="192.5" transform="rotate(-90 106.2 192.5)">14/SCL</text>
<text x="178" y="196.9">KiCad E.D.A. kicad 5.1.6-c6e7f7d87ubuntu18.04.1</text>
<text x="178" y="194.1">Size: A4</text>
<text x="200" y="194.1">Date:</text>
<text x="263" y="194.1">Rev:</text>
<text x="263" y="196.9">Id: 1/1</text>
</g>
<g font-size="2.1" fill="#008484">
<text x="92.6" y="44.3">U1</text>
<text x="116.5" y="44.3">ESP32-WROOM</text>
</g>
<g font-size="1.8" fill="#840000">
<text x="35" y="11.9">1</text>
<text x="85" y="11.9">2</text>
<text x="135" y="11.9">3</text>
<text x="185" y="11.9">4</text>
<text x="235" y="11.9">5</text>
<text x="285" y="11.9">6</text>
<text x="77.6" y="27.9">1</text>
<text x="10.4" y="35.9">A</text>
<text x="21.7" y="31.7">1</text>
<text x="21.7" y="34.3">2</text>
<text x="77.6" y="30.5">2</text>
<text x="151.3" y="34.3">1</text>
<text x="235.1" y="35.6">1</text>
<text x="285.4" y="35.9">A</text>
<text x="21.7" y="36.8">3</text>
<text x="151.3" y="36.8">2</text>
<text x="151.3" y="39.4">3</text>
<text x="235.1" y="38.1">2</text>
<text x="235.1" y="40.6">3</text>
<text x="235.1" y="43.2">4</text>
<text x="235.1" y="45.7">5</text>
<text x="235.1" y="48.3">6</text>
<text x="235.1" y="53.3">1</text>
<text x="89.7" y="59.7">2</text>
<text x="131.1" y="58.4">36</text>
<text x="131.1" y="55.9">37</text>
<text x="172.9" y="58.4">1</text>
<text x="235.1" y="55.9">2</text>
<text x="235.1" y="58.4">3</text>
<text x="89.7" y="62.2">3</text>
<text x="89.7" y="64.8">4</text>
<text x="131.1" y="63.5">34</text>
<text x="131.1" y="61">35</text>
<text x="172.9" y="61">2</text>
<text x="172.9" y="63.5">3</text>
<text x="235.1" y="61">4</text>
<text x="235.1" y="63.5">5</text>
<text x="246.5" y="61">1</text>
<text x="246.5" y="63.5">2</text>
<text x="89.7" y="67.3">5</text>
<text x="89.7" y="69.8">6</text>
<text x="131.1" y="71.1">31</text>
<text x="131.1" y="68.6">32</text>
<text x="131.1" y="66">33</text>
<text x="172.9" y="66">4</text>
<text x="172.9" y="68.6">5</text>
<text x="172.9" y="71.1">6</text>
<text x="235.1" y="66">6</text>
<text x="235.1" y="68.6">7</text>
<text x="235.1" y="71.1">8</text>
<text x="246.5" y="66">3</text>
<text x="246.5" y="68.6">4</text>
<text x="44.3" y="78">2</text>
<text x="51.1" y="73.1" transform="rotate(-90 51.1 73.1)">1</text>
<text x="89.7" y="72.4">7</text>
<text x="89.7" y="74.9">8</text>
<text x="89.7" y="77.5">9</text>
<text x="131.1" y="76.2">29</text>
<text x="131.1" y="73.7">30</text>
<text x="172.9" y="73.7">7</text>
<text x="172.9" y="76.2">8</text>
<text x="51.1" y="80.7" transform="rotate(-90 51.1 80.7)">3</text>
<text x="89.2" y="80">10</text>
<text x="89.2" y="82.5">11</text>
<text x="131.1" y="83.8">26</text>
<text x="131.1" y="81.3">27</text>
<text x="131.1" y="78.7">28</text>
<text x="172.4" y="81.3">10</text>
<text x="172.4" y="83.8">11</text>
<text x="172.9" y="78.7">9</text>
<text x="10.4" y="85.9">B</text>
<text x="51.1" y="88.4" transform="rotate(-90 51.1 88.4)">3</text>
<text x="89.2" y="85.1">12</text>
<text x="89.2" y="87.6">13</text>
<text x="131.1" y="86.4">25</text>
<text x="131.1" y="88.9">39</text>
<text x="172.4" y="86.4">12</text>
<text x="285.4" y="85.9">B</text>
<text x="44.3" y="93.2">2</text>
<text x="51.1" y="96" transform="rotate(-90 51.1 96)">1</text>
<text x="89.2" y="90.2">14</text>
<text x="89.7" y="92.7">1</text>
<text x="131.1" y="91.4">38</text>
<text x="100.1" y="100.3" transform="rotate(-90 100.1 100.3)">15</text>
<text x="102.6" y="100.3" transform="rotate(-90 102.6 100.3)">16</text>
<text x="105.2" y="100.3" transform="rotate(-90 105.2 100.3)">17</text>
<text x="107.7" y="100.3" transform="rotate(-90 107.7 100.3)">18</text>
<text x="110.2" y="100.3" transform="rotate(-90 110.2 100.3)">19</text>
<text x="112.8" y="100.3" transform="rotate(-90 112.8 100.3)">20</text>
<text x="115.3" y="100.3" transform="rotate(-90 115.3 100.3)">21</text>
<text x="117.9" y="100.3" transform="rotate(-90 117.9 100.3)">22</text>
<text x="120.4" y="100.3" transform="rotate(-90 120.4 100.3)">23</text>
<text x="122.9" y="100.3" transform="rotate(-90 122.9 100.3)">24</text>
<text x="185.2" y="97.9" transform="rotate(-90 185.2 97.9)">1</text>
<text x="242.7" y="102.9">1</text>
<text x="242.7" y="105.4">2</text>
<text x="242.7" y="107.9">3</text>
<text x="261.4" y="106.8" transform="rotate(-90 261.4 106.8)">2</text>
<text x="263.9" y="106.8" transform="rotate(-90 263.9 106.8)">4</text>
<text x="266.4" y="106.8" transform="rotate(-90 266.4 106.8)">6</text>
<text x="242.7" y="110.5">4</text>
<text x="242.7" y="113">5</text>
<text x="35.7" y="118.1">1</text>
<text x="242.7" y="115.6">6</text>
<text x="261.4" y="115.7" transform="rotate(-90 261.4 115.7)">1</text>
<text x="263.9" y="115.7" transform="rotate(-90 263.9 115.7)">3</text>
<text x="266.4" y="115.7" transform="rotate(-90 266.4 115.7)">5</text>
<text x="35.7" y="120.6">2</text>
<text x="35.7" y="123.2">3</text>
<text x="35.7" y="125.7">4</text>
<text x="35.7" y="128.3">5</text>
<text x="35.7" y="130.8">6</text>
<text x="10.4" y="135.9">C</text>
<text x="35.7" y="133.3">7</text>
<text x="91.6" y="133.3">1</text>
<text x="91.6" y="135.9">2</text>
<text x="146.2" y="137.2">2</text>
<text x="146.2" y="134.6">3</text>
<text x="285.4" y="135.9">C</text>
<text x="91.6" y="138.4">3</text>
<text x="91.6" y="141">4</text>
<text x="91.6" y="143.5">5</text>
<text x="125.9" y="138.4">1</text>
<text x="125.9" y="141">2</text>
<text x="125.9" y="143.5">3</text>
<text x="146.2" y="139.7">1</text>
<text x="91.6" y="146">6</text>
<text x="91.6" y="148.6">7</text>
<text x="125.9" y="146">4</text>
<text x="191.9" y="146">1</text>
<text x="191.9" y="148.6">2</text>
<text x="191.9" y="151.1">3</text>
<text x="191.9" y="153.7">4</text>
<text x="167.8" y="172.7">1</text>
<text x="167.8" y="175.3">2</text>
<text x="167.8" y="177.8">3</text>
<text x="10.4" y="185.9">D</text>
<text x="167.8" y="180.3">4</text>
<text x="167.8" y="182.9">5</text>
<text x="285.4" y="185.9">D</text>
<text x="35" y="199.9">1</text>
<text x="85" y="199.9">2</text>
<text x="135" y="199.9">3</text>
<text x="185" y="199.9">4</text>
<text x="235" y="199.9">5</text>
<text x="285" y="199.9">6</text>
</g>
<g font-size="1.8" fill="#008484">
<text x="49.7" y="16.2">D1</text>
<text x="50.2" y="21.3">D</text>
<text x="36.4" y="28.9">C1</text>
<text x="49.7" y="25.1">D2</text>
<text x="80.3" y="26.3">J3</text>
<text x="24.4" y="30.1">J1</text>
<text x="36.8" y="34">10 uF</text>
<text x="50.2" y="30.1">D</text>
<text x="71.7" y="35.2">GND</text>
<text x="79.2" y="34">VINS</text>
<text x="154" y="32.7">J6</text>
<text x="165.9" y="31.4">C5</text>
<text x="237.3" y="34">J13</text>
<text x="21.6" y="40.3">REG:3V3</text>
<text x="36.4" y="36.5">C2</text>
<text x="36.8" y="41.6">22 uF</text>
<text x="43.8" y="39">GND</text>
<text x="50" y="39.3">+3V3</text>
<text x="165.9" y="39">C6</text>
<text x="166.3" y="36.5">10 uF</text>
<text x="173.3" y="41.6">GND</text>
<text x="180" y="41.8">+5V</text>
<text x="211.8" y="40.6">+5V</text>
<text x="151.7" y="42.8">REG:5V</text>
<text x="166.3" y="44.1">22 uF</text>
<text x="211.8" y="53.3">+5V</text>
<text x="217.8" y="53">GND</text>
<text x="237.3" y="51.7">J19</text>
<text x="85.5" y="57.1">+3V3</text>
<text x="124.7" y="59.3">IO22</text>
<text x="124.7" y="56.8">IO23</text>
<text x="169.8" y="55.8">+5V</text>
<text x="175.1" y="56.8">J15</text>
<text x="248.7" y="59.4">J14</text>
<text x="93.7" y="60.6">3V3</text>
<text x="93.7" y="63.1">EN</text>
<text x="93.7" y="65.7">SENSOR_VP</text>
<text x="123.8" y="64.4">RXD0</text>
<text x="124" y="61.8">TXD0</text>
<text x="93.7" y="68.2">SENSOR_VN</text>
<text x="93.7" y="70.7">IO34</text>
<text x="124.7" y="66.9">IO21</text>
<text x="126" y="69.5">NC</text>
<text x="36.5" y="77.1">10K</text>
<text x="52.2" y="75.9">Q1</text>
<text x="93.7" y="73.3">IO35</text>
<text x="93.7" y="75.8">IO32</text>
<text x="124.7" y="74.5">IO18</text>
<text x="124.7" y="72">IO19</text>
<text x="125.7" y="77.1">IO5</text>
<text x="231.7" y="75.9">GND</text>
<text x="236" y="74.6">9602-b</text>
<text x="248.4" y="72.1">satx</text>
<text x="37" y="79.2">R2</text>
<text x="52.2" y="78.4">Q_NPN_CBE</text>
<text x="93.7" y="80.9">IO25</text>
<text x="93.7" y="83.4">IO26</text>
<text x="93.7" y="78.4">IO33</text>
<text x="124.7" y="82.2">IO16</text>
<text x="124.7" y="79.6">IO17</text>
<text x="151.7" y="83.5">GND</text>
<text x="159.2" y="78.7">+3V3</text>
<text x="93.7" y="86">IO27</text>
<text x="93.7" y="88.5">IO14</text>
<text x="120.3" y="89.8">GND-PAD</text>
<text x="125.7" y="87.2">IO0</text>
<text x="125.7" y="84.7">IO4</text>
<text x="174.5" y="89.8">misc</text>
<text x="36.5" y="92.4">10K</text>
<text x="37" y="94.4">R3</text>
<text x="52.2" y="91">Q_NPN_CBE</text>
<text x="52.2" y="93.5">Q2</text>
<text x="93.7" y="93.6">GND</text>
<text x="93.7" y="91.1">IO12</text>
<text x="101" y="95.8" transform="rotate(-90 101 95.8)">GND</text>
<text x="103.5" y="95.8" transform="rotate(-90 103.5 95.8)">IO13</text>
<text x="106" y="95.8" transform="rotate(-90 106 95.8)">SD2</text>
<text x="108.6" y="95.8" transform="rotate(-90 108.6 95.8)">SD3</text>
<text x="111.1" y="95.8" transform="rotate(-90 111.1 95.8)">CMD</text>
<text x="113.7" y="95.8" transform="rotate(-90 113.7 95.8)">CLK</text>
<text x="116.2" y="95.8" transform="rotate(-90 116.2 95.8)">SDO</text>
<text x="118.7" y="95.8" transform="rotate(-90 118.7 95.8)">SD1</text>
<text x="121.3" y="95.8" transform="rotate(-90 121.3 95.8)">IO15</text>
<text x="123.8" y="95.8" transform="rotate(-90 123.8 95.8)">IO2</text>
<text x="124.6" y="92.3">GND</text>
<text x="183.6" y="95.2" transform="rotate(-90 183.6 95.2)">J7</text>
<text x="197.3" y="91.4">+3V3</text>
<text x="85.7" y="97.5">GND</text>
<text x="135.2" y="98.7">GND</text>
<text x="188.6" y="96" transform="rotate(-90 188.6 96)">ANT</text>
<text x="244.9" y="101.3">J10</text>
<text x="98.4" y="106.3">GND</text>
<text x="226.5" y="107.9">+3V3</text>
<text x="259.8" y="112.2" transform="rotate(-90 259.8 112.2)">J16</text>
<text x="269.9" y="112.6" transform="rotate(-90 269.9 112.6)">LBO</text>
<text x="38.4" y="116.5">J2</text>
<text x="244.6" y="119">LBD</text>
<text x="23.4" y="122.9">GND</text>
<text x="94.3" y="131.7">J4</text>
<text x="156.7" y="132">+3V3</text>
<text x="197.4" y="131.7">GND</text>
<text x="37.4" y="136.8">prog</text>
<text x="128.6" y="136.8">J5</text>
<text x="141.2" y="132.9">1wire</text>
<text x="76.7" y="138.3">+3V3</text>
<text x="142.5" y="143">J9</text>
<text x="159.4" y="139.3" transform="rotate(-90 159.4 139.3)">R</text>
<text x="161.5" y="139.8" transform="rotate(-90 161.5 139.8)">R8</text>
<text x="178.3" y="143.4">+3V3</text>
<text x="22" y="149.8">+3V3</text>
<text x="46.2" y="149.8">+3V3</text>
<text x="110.9" y="147.2">+3V3</text>
<text x="118.7" y="148.3">GND</text>
<text x="127.5" y="149.5">i2c-a</text>
<text x="146.6" y="144.4">GND</text>
<text x="194.1" y="144.4">J12</text>
<text x="79.3" y="150.8">GND</text>
<text x="92.4" y="152.1">sdcard</text>
<text x="181" y="151.9" transform="rotate(-90 181 151.9)">4.7K</text>
<text x="183.1" y="151.2" transform="rotate(-90 183.1 151.2)">R7</text>
<text x="24.8" y="158.1" transform="rotate(-90 24.8 158.1)">10K</text>
<text x="26.8" y="157.6" transform="rotate(-90 26.8 157.6)">R1</text>
<text x="48.9" y="158.1" transform="rotate(-90 48.9 158.1)">10K</text>
<text x="51" y="157.6" transform="rotate(-90 51 157.6)">R4</text>
<text x="186" y="158.4">GND</text>
<text x="193.2" y="157.1">dht22</text>
<text x="33.9" y="173.7">C3</text>
<text x="58" y="173.7">C4</text>
<text x="94.4" y="168.8">+3V3</text>
<text x="103.3" y="168.8">+3V3</text>
<text x="164.3" y="170.1">+3V3</text>
<text x="170" y="171.1">J11</text>
<text x="22.3" y="174.1" transform="rotate(-90 22.3 174.1)">SW1</text>
<text x="26.3" y="179.6" transform="rotate(-90 26.3 179.6)">SW_Push</text>
<text x="33.9" y="178.7">1uF</text>
<text x="46.4" y="174.1" transform="rotate(-90 46.4 174.1)">SW2</text>
<text x="50.5" y="179.6" transform="rotate(-90 50.5 179.6)">SW_Push</text>
<text x="58" y="178.7">1uF</text>
<text x="97.2" y="177.3" transform="rotate(-90 97.2 177.3)">4.7K</text>
<text x="99.2" y="176.6" transform="rotate(-90 99.2 176.6)">R5</text>
<text x="106.1" y="177.3" transform="rotate(-90 106.1 177.3)">4.7K</text>
<text x="108.1" y="176.6" transform="rotate(-90 108.1 176.6)">R6</text>
<text x="22.2" y="187.6">GND</text>
<text x="46.3" y="187.6">GND</text>
<text x="164.4" y="187.6">GND</text>
<text x="169.8" y="186.4">uart</text>
</g>
<g font-size="1.4" fill="#840000">
<text x="186.9" y="99.1">9</text>
<text x="199.1" y="96.9" transform="rotate(-90 199.1 96.9)">13</text>
<text x="186.9" y="106.7">3</text>
<text x="186.9" y="104.1">5</text>
<text x="210.7" y="102.9">14</text>
<text x="210.7" y="105.4">15</text>
<text x="210.7" y="107.9">16</text>
<text x="186.9" y="109.2">2</text>
<text x="186.9" y="111.8">4</text>
<text x="210.7" y="110.5">11</text>
<text x="210.7" y="113">12</text>
<text x="186.9" y="116.8">6</text>
<text x="211.1" y="115.6">7</text>
<text x="196.6" y="123.2" transform="rotate(-90 196.6 123.2)">1</text>
<text x="199.1" y="123.2" transform="rotate(-90 199.1 123.2)">8</text>
<text x="201.7" y="123.6" transform="rotate(-90 201.7 123.6)">10</text>
</g>
<g font-size="1.4" fill="#008484">
<text x="189.6" y="97.3">U2</text>
<text x="190.2" y="99.8">ANA</text>
<text x="199.9" y="102" transform="rotate(-90 199.9 102)">3.3V</text>
<text x="190.2" y="107.4">MOSI</text>
<text x="190.2" y="104.9">NSS</text>
<text x="205.2" y="103.6">DIO0</text>
<text x="205.2" y="106.2">DIO1</text>
<text x="190.2" y="110">MISO</text>
<text x="190.2" y="112.5">SCK</text>
<text x="205.2" y="111.2">DIO3</text>
<text x="205.2" y="113.8">DIO4</text>
<text x="205.2" y="108.7">DIO2</text>
<text x="190.2" y="117.6">RESET</text>
<text x="197.4" y="119.9" transform="rotate(-90 197.4 119.9)">GND</text>
<text x="199.9" y="119.9" transform="rotate(-90 199.9 119.9)">GND</text>
<text x="202.4" y="119.9" transform="rotate(-90 202.4 119.9)">GND</text>
<text x="205.2" y="116.3">DIO5</text>
<text x="202.3" y="122.7">RFM95HW</text>
</g>
</svg>
